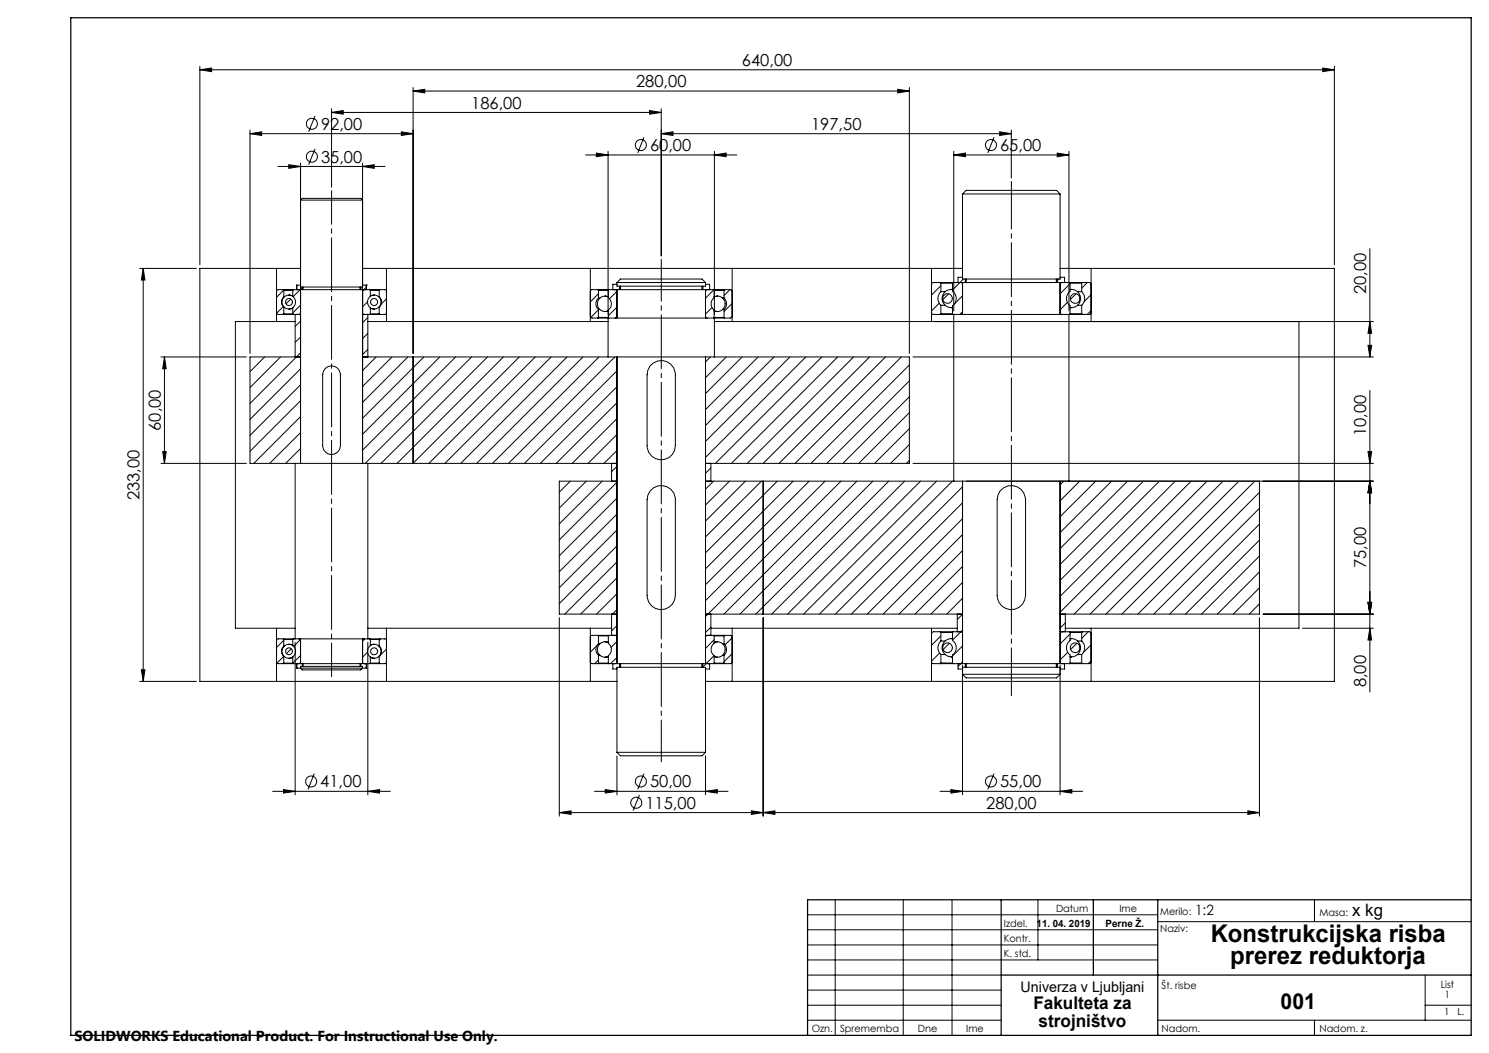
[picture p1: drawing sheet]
<svg xmlns="http://www.w3.org/2000/svg" width="420mm" height="297mm" viewBox="0 0 420 297" stroke-linecap="round" stroke-linejoin="round" font-family="sans-serif">
<g fill="none" stroke="#000" stroke-width=".28">
<path d="M56.4 19.7l3.3-.5v1zM56.4 18.7v56M56.4 19.7h320M373.1 19.2l3.3 .5-3.3 .5zM376.4 18.7v56M70.5 37.7l3.3-.5v1zM70.5 36.7v63M70.5 37.7h46M88.9 32.7l-1.8 4.4M93.5 31.7l3.3-.5v1zM93.5 30.7v22.1M93.5 31.7h93"/>
<path d="M113.2 37.2l3.3 .5-3.3 .5zM116.5 25.7l3.3-.5v1zM116.5 24.7v75M116.5 25.7h140M181.6 38.7l-1.7 4.4M183.2 31.2l3.3 .5-3.3 .5zM186.5 37.7l3.3-.5v1zM186.5 37.7h98.8M186.5 30.7v41.5M253.2 25.2l3.3 .5-3.3 .5zM256.5 24.7v75M280.4 38.7l-1.8 4.4"/>
<path d="M282 37.2l3.3 .5-3.3 .5zM285.3 36.7v13.5M78.4 47h30.2M81.5 46.5l3.3 .5-3.3 .5zM84.8 46v84.7M84.8 56.4l.5-.5h16.5l.5 .5zM88.9 42l-1.8 4.4M102.3 47l3.3-.5v1zM102.3 46v84.7M165.2 43.7h42.7M168.2 43.2l3.3 .5-3.3 .5zM171.5 42.7v46"/>
<path d="M201.5 43.7l3.3-.5v1zM201.5 42.7v46M269 43.7l3.3-.5v1zM269 42.7v45M269 43.7h32.5M271.5 54.7h27.5M271.5 54.7l1-1h25.5l1 1M271.5 54.7v24h27.5v-24M298.2 43.2l3.3 .5-3.3 .5zM301.5 42.7v45M39.4 75.7h16M40.4 75.7v116.5"/>
<path d="M40.4 75.7l.5 3.3h-1zM78 75.7h6.8M78 75.7h-21.6v116.5h21.6M78 75.7v15M102.3 75.7h6.7M109 75.7h57.5M109 75.7v15M166.5 75.7h40M166.5 75.7v15M174 79.7v1h25v-1M174 79.7h25M174 79.7l1-1h23l1 1"/>
<path d="M206.5 75.7h56.2M206.5 75.7v15M262.7 75.7h8.8M262.7 75.7v15M265.2 79.7l.2 .2M265.2 79.7h3.7M265.2 79.7h-2l-.5 .6M265.4 79.9h3.3M265.4 79.9v2.4M268.7 79.9v2.2a2.54 2.54 0 0 1 0 4.2v2.2M268.9 79.7l-.2 .2M268.9 79.7h2.6"/>
<path d="M271 79.7l.4 .2 .1 .4M271.5 79.7h27.5M271.5 79.7v9M271.5 78.2h-1.3v1.5M271.7 78.7l-3 3.1M272.3 78.7v1M272.6 78.7v1M298 78.7v1M298.2 78.7v1M298.7 78.7l-.5 .5M299 75.7h8.8M299 79.7v9"/>
<path d="M299 78.2h1.3v1.5M299 79.7h2.7M299.2 78.2l-.2 .2M299.6 79.7l-.3 .1-.3 .5M301.7 79.7h3.6M301.7 79.7l.1 .2M301.8 79.9v2.2a2.59 2.59 0 0 0 0 4.2v2.2M301.8 79.9h3.3M305.1 79.9v2.4M305.3 79.7l-.2 .2M305.3 79.7h2l.5 .6M306.7 79.7l-1.6 1.6"/>
<path d="M307.8 75.7v15h-6.3M307.8 75.7h68.6v116.5h-68.6M386.4 70.1v30.6M78 88.2l.4 .5h1.5M78 90.7h5.3M78 90.7h-11.6v86.5h11.6M79.9 86.5l-1.9 1.8M79.9 81.7l.1 .2M79.9 81.7h2.8M79.9 88.7h2.8M79.9 81.7h-1.5l-.4 .5M80 83.7a2.05 2.05 0 0 0 0 3"/>
<path d="M80 83.7h.2M80 86.7h.2M80 88.5l-.1 .2M80 81.9h2.6M80 88.5h2.6M80 81.9v1.8M80 86.7v1.8M80 81.8l-2 2.1M81.5 83.2a1.98 1.98 0 0 0-2 2 1.98 1.98 0 0 0 2 2M81.5 87.2l1.1-.3zM81.5 83.2l1.1 .3zM82 84.3l-1.3 1.4"/>
<path d="M82.6 88.5l.1 .2M82.6 81.9v1.7a2.01 2.01 0 0 1 0 3.2v1.7M82.7 81.7l-.1 .2M82.7 81.7h21.6M82.7 88.7h2.1M83.3 88.7v12M84.3 81.7l.3 .1 .2 .4M84.6 81.8l-1.9 1.9M84.8 88.2l-.2 .3-.3 .2M84.8 81h17.5M84.8 80.4h-1.1v1.3M84.8 99.6l-14.3 14.2"/>
<path d="M84.8 86.1l-2.2 2.2M84.8 95.1l-1.5 1.5M84.8 90.6l-1.5 1.5M85.3 81v.7M85.3 81.1l-.6 .6M85.5 81v.7M101.6 81v.7M101.8 81v.7M102.3 88.2v.3l.5 .2M102.3 88.7h2M102.3 80.4h1M102.8 81.7l-.4 .1-.1 .4"/>
<path d="M103.3 80.4h.1M103.3 80.4v1.3M103.3 81l-1 1M103.6 85.2l-1.3 1.3M103.8 90.7h5.2M103.8 88.7v12M103.8 98.5l-1.5 1.5M103.8 94l-1.5 1.5M103.8 89.5l-1.5 1.5M104.3 81.7h2.8M104.3 88.7h2.8M104.3 81.7l.2 .2"/>
<path d="M104.5 83.5l1-.3zM104.5 88.5l-.2 .2M104.5 81.9v1.7a1.96 1.96 0 0 0 0 3.2v1.7M104.5 81.9h2.5M104.5 88.5h2.5M105.5 83.2a1.98 1.98 0 0 1 1.9 2.6 1.98 1.98 0 0 1-2.9 1.1l1 .3M106.9 83.7h.1M106.9 86.7h.1M107 88.5l.1 .2M107 83.7a1.97 1.97 0 0 1 0 3M107 81.9v1.8M107 86.7v1.8"/>
<path d="M107.1 81.7l-.1 .1M107.1 81.7l-.1 .2M107.1 81.7h1.5l.4 .5M109 88.2l-.4 .5h-1.5M109 90.7h57.5M109 84.3l-1.5 1.5M166.5 89.2l.3 .5h1.8M166.5 90.7h5M168.6 89.7h2.9M168.6 81.7l.2 .2M168.6 81.7h3.1M168.6 81.7h-1.7l-.4 .5"/>
<path d="M168.8 87.3h.4M168.8 84.1h.4M168.8 84.1a2.15 2.15 0 0 0 0 3.2M168.8 89.5l-.2 .2M168.8 89.5h2.8M168.8 81.9h2.8M168.8 81.9v2.2M168.8 87.3v2.2M168.8 87.4l-2.1 2.1M168.8 82.9l-2.3 2.3M170.7 83.5a2.2 2.2 0 0 0-2.2 2.7 2.2 2.2 0 0 0 3.1 1.5M170.7 83.5l.9 .2"/>
<path d="M171.5 89.7h30M171.5 89.7v11M171.6 89.5l.1 .2M171.6 81.9v2.1a2.22 2.22 0 0 1 0 3.5v2M171.6 87.7l-.9 .2M171.7 81.7l-.1 .2M171.7 81.7h2.3M173.5 81.7l.5 .5M174 89.2l-.2 .4-.3 .1M174 81.7h25M174 81.7v8M174 86.6l-2.4 2.5"/>
<path d="M174 82.2l-2.1 2.1M174 80.2h-1.1v1.5M174.8 81.4l-.3 .3M174.8 80.7v1M175 80.7v1M198 80.7v1M198.3 80.7v1M199 89.2l.1 .4 .4 .1M199 81.7v8M199 80.2h1.2v1.5M199 81.7h2.3M199.5 81.7l-.4 .1-.1 .4"/>
<path d="M200.8 86.7l-1.8 1.9M201.3 81.7h3.1M201.3 81.7l.1 .2M201.4 81.7l-2.4 2.4M201.4 83.7a2.18 2.18 0 0 1 3.1 1.5 2.18 2.18 0 0 1-2.1 2.7M201.4 87.7l1 .2M201.4 89.5l-.1 .2M201.4 81.9v2.1a2.22 2.22 0 0 0 0 3.5v2M201.4 89.5h2.8M201.4 81.9h2.8M201.5 89.7h2.9M201.5 90.7h5"/>
<path d="M201.5 89.7v11M202.4 83.5l-1 .2M203.8 87.3h.4M203.8 84.1h.4M204.2 84.1a2.22 2.22 0 0 1 0 3.2M204.2 89.5l.2 .2M204.2 81.9v2.2M204.2 87.3v2.2M204.4 81.7l-.2 .2M204.4 81.7h1.7l.4 .5M205.9 81.7l-1.7 1.7M206.5 89.2l-.3 .5h-1.8"/>
<path d="M206.5 90.7h56.2M206.5 85.6l-2.3 2.3M262.7 88.2l.5 .5h2M262.7 90.7h6.3M263.8 90.7h123.6M264.9 85.5l-2.2 2.2M265.2 88.7h3.7M265.4 82.3h1.2M265.4 82.3a2.61 2.61 0 0 0 0 3.8M265.4 86.1h1.2M265.4 88.5l-.2 .2M265.4 88.5h3.3"/>
<path d="M265.4 86.1v2.4M265.4 80.6l-2.7 2.6M267.6 82.9l-1.7 1.6M268.7 81.6a2.58 2.58 0 0 0-3 2.6 2.58 2.58 0 0 0 3 2.5M268.7 88.5l.2 .2M268.9 88.7h.1M269 88.7h32.5M269 88.7v47M271.5 87.9l-.7 .8M271.5 83.4l-2.3 2.4M271.5 88.2l-.1 .3-.4 .2M299 88.2l.3 .4 .3 .1"/>
<path d="M301.1 85.3l-2.1 2.1M301.5 88.7v47h-32.5M301.5 88.7h.2M301.7 88.7h3.6M301.8 80l-2.8 2.9M301.8 81.6a2.59 2.59 0 0 1 3 2.6 2.59 2.59 0 0 1-3 2.5M301.8 88.5l-.1 .2M301.8 88.5h3.3M303.5 82.9l-1.6 1.6M304 82.3h1.1M304 86.1h1.1M305.1 88.5l.2 .2"/>
<path d="M305.1 82.3a2.61 2.61 0 0 1 0 3.8M305.1 86.1v2.4M307.8 87.6l-1.1 1.1M307.8 83.1l-2 2M307.8 88.2l-.5 .5h-2M366.4 90.7v86.5h-58.6M385.9 97.4h1l-.5 3.3zM386.4 90.7l.5 3.3h-1zM45.4 100.7h24.1M46.4 100.7v30M46.4 100.7l.5 3.3h-1zM74.6 100.7l-4.1 4.1"/>
<path d="M79.1 100.7l-8.6 8.6M84.8 100.7h-14.3v30h12.8M84.8 117.5l-13.2 13.2M84.8 113l-14.3 14.3M84.8 108.5l-14.3 14.3M84.8 104l-14.3 14.3M91.5 104.2a2.51 2.51 0 0 1 2.8-.9 2.51 2.51 0 0 1 1.7 2.4v20a2.5 2.5 0 0 1-2.5 2.5 2.5 2.5 0 0 1-2.5-2.5v-20zM102.3 100.7h69.2M106.1 100.7l-3.8 3.8M110.6 100.7l-8.3 8.3M115 100.7l-12.7 12.8M119.6 100.7l-17.3 17.3"/>
<path d="M124 100.7l-21.7 21.8M128.5 100.7l-26.2 26.3M133 100.7l-30 30M137.5 100.7l-30 30M142 100.7l-30 30M146.5 100.7l-30 30v-30M151 100.7l-30 30M155.5 100.7l-30 30M159.9 100.7l-29.9 30M164.4 100.7l-30 30M168.9 100.7l-30 30M171.5 100.7h30"/>
<path d="M173.4 100.7l-30 30M174 100.7v86.5M174 118.1l-12.6 12.6M174 113.6l-17.1 17.1M174 109.1l-21.6 21.6M174 104.6l-26.1 26.1M183.3 103.3a4 4 0 0 1 4.5-1.4 4 4 0 0 1 2.7 3.8v20a4 4 0 0 1-4 4 4 4 0 0 1-4-4v-20l.2-1.3zM199 100.7v86.5M200.4 100.7l-1.4 1.4M201.5 100.7h55v30h-57.5M204.9 100.7l-5.9 5.8M209.3 100.7l-10.3 10.3"/>
<path d="M213.9 100.7l-14.9 14.8M218.3 100.7l-19.3 19.3M222.8 100.7l-23.8 23.8M227.3 100.7l-28.3 28.3M231.8 100.7l-30 30M236.3 100.7l-30 30M240.8 100.7l-30 30M245.3 100.7l-30 30M249.8 100.7l-30.1 30M254.2 100.7l-29.9 30M256.5 116.4l-14.3 14.3M256.5 111.9l-18.8 18.8"/>
<path d="M256.5 107.4l-23.3 23.3M256.5 102.9l-27.8 27.8M257.5 100.7h129.9M386.4 110.1v85.1M45.4 130.7h24.1M45.9 127.4h1l-.5 3.3zM83.3 130.7h20.5M83.3 130.7v49.5M84.8 126.5l-4.2 4.2M84.8 122l-8.7 8.7M103.8 130.7v49.5M103.8 130.7h70.2"/>
<path d="M160.9 135.7l-3.1 3.1M165.4 135.7l-7.6 7.6M169.9 135.7l-12.1 12.1M172.5 130.7v5M174 135.7h-16.2v37.5h16.2M174 136l-16.2 16.3M174 127.1l-3.6 3.6M174 122.6l-8.1 8.1M174 131.5l-1.5 1.5M183.3 138.5a4 4 0 0 1 4.5-1.3 4 4 0 0 1 2.7 3.7v27.1a4 4 0 0 1-4 4 4 4 0 0 1-4-4v-27.1l.2-1.2zM199 135.7h70M200.5 132l-1.5 1.5"/>
<path d="M200.5 130.7v5M201.3 135.7l-2.3 2.3M205.8 135.7l-6.8 6.7M210.3 135.7l-11.3 11.3M214.8 135.7l-15.8 15.7M215.3 135.7v37.5M219.3 135.7l-20.3 20.2M223.7 135.7l-24.7 24.7M228.2 135.7l-29.2 29.2M232.7 135.7l-33.7 33.7M237.2 135.7l-38.2 38.2M241.7 135.7l-37.5 37.5"/>
<path d="M246.2 135.7l-37.5 37.5M250.7 135.7l-37.5 37.5M255.2 135.7l-37.5 37.5M256.5 129.9l-.8 .8M256.5 125.4l-5.3 5.3M256.5 120.9l-9.8 9.8M257.5 130.7h129.9M259.6 135.7l-37.5 37.5M264.2 135.7l-37.5 37.5M268.6 135.7l-37.5 37.5M271.5 137.3l-35.9 35.9M271.5 135.7v51.5"/>
<path d="M272.5 135.7h114.9M282.1 138.5a4 4 0 0 1 4.4-1.3 4 4 0 0 1 2.8 3.7v27.1a4 4 0 0 1-4 4 4 4 0 0 1-4-4v-27.1l.2-1.2zM299 135.7v51.5M300.1 135.7l-1.1 1.1M304.6 135.7l-5.6 5.5M309.1 135.7l-10.1 10M313.5 135.7l-14.5 14.5M318 135.7l-19 19M322.5 135.7l-23.5 23.5M327 135.7l-28 28M331.5 135.7l-32.5 32.5M336 135.7l-37 37"/>
<path d="M340.5 135.7l-37.5 37.5M345 135.7l-37.5 37.5M349.5 135.7l-37.5 37.5M353.9 135.7l-37.5 37.5M355.2 135.7v37.5h-56.2M355.2 138.9l-34.2 34.3M385.9 127.4h1l-.5 3.3zM386.4 135.7l.5 3.3h-1zM174 158.5l-14.7 14.7M174 154l-16.2 16.2M174 149.5l-16.2 16.3M174 145l-16.2 16.3"/>
<path d="M174 140.5l-16.2 16.3M271.5 159.8l-13.4 13.4M271.5 155.3l-17.9 17.9M271.5 150.8l-22.4 22.4M271.5 146.3l-26.9 26.9M271.5 141.8l-31.4 31.4M355.2 156.8l-16.3 16.4M355.2 152.4l-20.8 20.8M355.2 147.8l-25.3 25.4M355.2 143.4l-29.8 29.8M78 177.2h5.3M78 177.2v15"/>
<path d="M103.8 177.2h5.2M109 177.2h57.5M109 177.2v15M157.8 174.2v56M166.5 177.2h6M166.5 177.2v15M168.6 179.2l.2 .1M168.6 179.2h3.1M168.6 179.2h-1.7l-.4 .5M168.8 179.3h2.8M168.8 179.3v2.3M171.6 179.3v2.2a2.19 2.19 0 0 1 0 3.4v2.1"/>
<path d="M171.7 179.2l-.1 .1M171.7 179.2h2.3M172.5 173.2v6M173.5 179.2l.5 .5M174 171.9l-1.5 1.6M174 167.5l-5.7 5.7M174 163l-10.2 10.2M174 176.5l-1.5 1.4M199 173.2h72.5M199 179.2h2.3M199.5 179.2l-.4 .1-.1 .4M200.5 177.2h6"/>
<path d="M200.5 176.9l-1.5 1.5M200.5 173.2v6M201.3 179.2h3.1M201.3 179.2l.1 .1M201.4 179.3v2.2a2.19 2.19 0 0 0 0 3.4M201.4 179.3h2.8M204.2 179.3v2.3M204.4 179.2l-.2 .1M204.4 179.2h1.7l.4 .5M206.5 177.2h56.2M206.5 179.9l-2 2M206.5 177.2v15"/>
<path d="M215.3 174.2v56M262.7 177.2h7.3M262.7 177.2v15M265.2 178.2h-1.9l-.3 .1-.3 .4M265.2 178.2l.2 .2M265.2 178.2h3.7M265.4 178.4h3.3M265.4 178.4v2.4M265.4 179.3l-2.7 2.7M268.7 178.4v2.2a2.54 2.54 0 0 1 0 4.1v2.3M268.9 178.2l-.2 .2M268.9 178.2h2.6"/>
<path d="M270 173.2v5M271 178.2l.4 .2 .1 .3M271.5 168.7l-4.4 4.5M271.5 164.2l-8.9 9M271.5 177.7l-2.8 2.8M271.5 173.2l-1.5 1.5M299 178.2h2.7M299.6 178.2l-.3 .1-.3 .4M300.5 177.2h7.3M300.5 173.2v5M300.5 175.7l-1.5 1.5M301.7 178.2h3.6"/>
<path d="M301.7 178.2l.1 .2M301.8 178.8l-2.8 2.8M301.8 178.4v2.2a2.59 2.59 0 0 0 0 4.1v2.3M301.8 178.4h3.3M305.1 178.4v2.4M305.3 178.2l-.2 .2M305.3 178.2h1.9l.5 .2 .1 .3M307 178.2l-1.9 1.9M307.8 177.2v15M355.2 174.2v56M355.2 170.3l-2.8 2.9M355.2 165.8l-7.3 7.4"/>
<path d="M355.2 161.3l-11.8 11.9M356.3 173.2h31.1M367.4 177.2h20M385.9 169.9h1l-.5 3.3zM386.4 177.2l.5 3.3h-1zM39.4 192.2h16M39.9 188.9h1l-.5 3.3zM78 186.7l.4 .5h1.5M78 192.2h31M79.9 180.2l.1 .2M79.9 180.2h2.8M79.9 187.2h2.8"/>
<path d="M79.9 180.2h-1.5l-.4 .5M80 185.1l-1.9 1.9M80 182.2a2.05 2.05 0 0 0 0 3M80 182.2h.2M80 185.2h.2M80 187l-.1 .2M80 187h2.6M80 180.4h2.6M80 180.4v1.8M80 185.2v1.8M80 180.6l-2 2M81.5 181.7a1.98 1.98 0 0 0-2 2 1.98 1.98 0 0 0 2 2"/>
<path d="M81.5 185.7l1.1-.3zM81.5 181.7l1.1 .3zM82.2 183l-1.4 1.4M82.6 187l.1 .2M82.6 180.4v1.7a2.01 2.01 0 0 1 0 3.2v1.7M82.7 180.2l-.1 .2M82.7 187.2h2.1M82.7 180.2h.6M83.3 181.2v43M83.3 180.2h20.5M83.7 187.2v1.3h1.1M84.3 180.2l.3 .1 .2 .4"/>
<path d="M84.7 180.4l-1.9 1.9M84.8 186.7l-.2 .3-.3 .2M84.8 187.2h17.5M84.8 188.5l.5 .4h16.5l.5-.4M84.8 188.5h17.5M84.8 188.5v-.5h17.5v.5M84.8 180.2v7M84.8 184.9l-2.2 2.1M85.3 187.2v.8M85.5 187.2v.8M101.6 187.2v.8M101.8 187.2v.8"/>
<path d="M102.3 186.7l.1 .3 .4 .2M102.3 180.2v7M102.3 187.2h2M102.3 188.5h1M102.8 180.2l-.4 .1-.1 .4M102.9 180.2l-.6 .6M103.3 188.5h.1M103.3 187.2v1.3M103.7 183.9l-1.4 1.4M103.8 181.2v43M103.8 180.2h.5M104.3 180.2h2.8"/>
<path d="M104.3 187.2h2.8M104.3 180.2l.2 .2M104.5 182l1-.3zM104.5 187l-.2 .2M104.5 180.4v1.7a1.96 1.96 0 0 0 0 3.2v1.7M104.5 187h2.5M104.5 180.4h2.5M105.5 181.7a1.98 1.98 0 0 1 1.9 2.5 1.98 1.98 0 0 1-2.9 1.2l1 .3M106.9 182.2h.1M106.9 185.2h.1M107 187l.1 .2M107 182.2a1.97 1.97 0 0 1 0 3"/>
<path d="M107 180.4v1.8M107 185.2v1.8M107.1 180.2l-.1 .2M107.1 180.2h1.5l.4 .5M107.4 180.2l-.4 .4M109 186.7l-.4 .5h-1.5M109 192.2h57.5M109 183.1l-1.7 1.7M166.5 186.7l.4 .5h1.7M166.5 192.2h7.5M168.4 182.1l-1.9 1.8M168.6 187.2h3.1"/>
<path d="M168.8 184.8h.4M168.8 181.6a2.15 2.15 0 0 0 0 3.2M168.8 181.6h.4M168.8 187l-.2 .2M168.8 187h2.8M168.8 184.8v2.2M168.8 186.2l-1.1 1M170.7 181a2.18 2.18 0 0 0-2.2 2.7 2.18 2.18 0 0 0 3.1 1.5M170.7 181l.9 .2zM171.6 187l.1 .2M171.6 185.1l-.9 .3M171.7 187.2h2.3"/>
<path d="M172.9 187.2v1.5h1.1M174 186.7l-.5 .5M174 187.2h25M174 180.9l-1.6 1.7M174 185.4l-1.8 1.8M174.8 187.2v1M175 187.2v1M198 187.2v1M198.3 187.2v1M199 186.7l.1 .3 .4 .2M199 192.2h7.5M199 187.2h2.3"/>
<path d="M199.2 187.2l-.9 .9M200.2 187.2v1.5h-1.2M201.3 187.2h3.1M201.4 185.2l1 .2M201.4 187l-.1 .2M201.4 187h2.8M201.4 185.1l1 .3M201.4 184.9v2.1M201.4 184.9l-2.2 2.2M201.4 180.4l-2.4 2.5M202.4 181l-1 .2a2.18 2.18 0 0 1 3.1 1.5 2.18 2.18 0 0 1-2.1 2.7M203.8 184.8h.4"/>
<path d="M203.8 181.6h.4M204.2 181.6a2.22 2.22 0 0 1 0 3.2M204.2 187l.2 .2M204.2 184.8v2.2M206.5 186.7l-.4 .5h-1.7M206.5 192.2h56.2M206.5 184.4l-2.3 2.3M262.7 186.7l.5 .5h2M262.7 192.2h45.1M265 184.2l-2.3 2.3M265.2 187.2h3.7M265.4 187l-.2 .2"/>
<path d="M265.4 180.8h1.2M265.4 180.8a2.57 2.57 0 0 0 0 3.8M265.4 184.6h1.2M265.4 187h3.3M265.4 184.6v2.4M267.8 181.4l-1.8 1.8M268.7 180.2a2.57 2.57 0 0 0-3 2.5 2.57 2.57 0 0 0 3 2.5M268.7 187l.2 .2M268.9 187.2h2.6M270.2 187.2v1.5h1.3M271.5 186.7l-1.3 1.3M271.5 182.2l-2.8 2.8"/>
<path d="M271.5 187.6v36.6M271.5 186.7l-.1 .3-.4 .2M271.5 187.2h27.5M271.5 190.2h27.5l-1 1h-25.5zM271.5 188.2h27.5M272.3 187.2v1M272.6 187.2v1M298 187.2v1M298.2 187.2v1M299 187.6v36.6M299 186.7l.3 .4 .3 .1M299 187.2h2.7"/>
<path d="M300.3 187.2v1.5h-1.3M301.2 184l-2.2 2.2M301.7 187.2h3.6M301.8 180.2a2.57 2.57 0 0 1 3 2.5 2.57 2.57 0 0 1-3 2.5M301.8 187l-.1 .2M301.8 187h3.3M303.7 181.4l-1.7 1.8M304 180.8h1.1M304 184.6h1.1M305.1 187l.2 .2M305.1 180.8a2.57 2.57 0 0 1 0 3.8M305.1 184.6v2.4"/>
<path d="M307.8 186.4l-.8 .8M307.8 181.9l-2.3 2.2M307.8 186.7l-.5 .5h-2M88.7 218.2l-1.8 4.4M174 213.2v11M174 212.2h25M174 212.2v-24h25v24M174 212.2l1 1h23l1-1M181.6 218.2l-1.7 4.4M199 213.2v11M280.4 218.2l-1.8 4.4M76.9 223.2h33.2"/>
<path d="M80 222.7l3.3 .5-3.3 .5zM103.8 223.2l3.3-.5v1zM157.8 229.2l3.3-.5v1zM157.8 229.2h197.4M167.7 223.2h37.7M170.7 222.7l3.3 .5-3.3 .5zM180.4 224.2l-1.8 4.4M199 223.2l3.3-.5v1zM211.9 228.7l3.4 .5-3.4 .5zM215.3 229.2l3.3-.5v1zM265.1 223.2h40.3M268.2 222.7l3.3 .5-3.3 .5z"/>
<path d="M299 223.2l3.3-.5v1zM352 228.7l3.2 .5-3.2 .5zM227.8 258h98.8M235.6 253.8v38.2M254.8 253.8v38.2M268.5 253.8v38.2M292.8 253.8v17M326.6 260h88.4M370.8 253.8v6.2M227.8 270.8h98.8M227.8 266.5h98.8M227.8 262.3h98.8"/>
<path d="M227.8 279.3h54.6M227.8 275h54.6M402 275v12.8M227.8 287.8h54.6M227.8 283.5h54.6M326.6 287.8h88.4M370.8 287.8v4.2M402 283.5h13"/>
<circle cx="88" cy="34.9" r="1.55"/>
<circle cx="88" cy="44.2" r="1.55"/>
<circle cx="180.8" cy="40.9" r="1.55"/>
<circle cx="279.5" cy="40.9" r="1.55"/>
<circle cx="81.5" cy="85.2" r=".98"/>
<circle cx="105.5" cy="85.2" r=".99"/>
<circle cx="267.3" cy="84.2" r="1.36"/>
<circle cx="303.3" cy="84.2" r="1.36"/>
<circle cx="81.5" cy="183.7" r=".97"/>
<circle cx="105.5" cy="183.7" r=".98"/>
<circle cx="267.3" cy="182.7" r="1.36"/>
<circle cx="303.3" cy="182.7" r="1.36"/>
<circle cx="87.8" cy="220.4" r="1.56"/>
<circle cx="179.5" cy="226.4" r="1.56"/>
<circle cx="180.8" cy="220.4" r="1.56"/>
<circle cx="279.5" cy="220.4" r="1.56"/>
</g>
<path d="M93.5 190.8v-137" fill="none" stroke="#000" stroke-width=".28" stroke-dasharray="15.2 1.3 1.3 1.3" stroke-dashoffset="5.8"/>
<path d="M186.5 214.9v-141.8" fill="none" stroke="#000" stroke-width=".28" stroke-dasharray="15.2 1.3 1.3 1.3" stroke-dashoffset="3.4"/>
<path d="M285.3 196.2v-145" fill="none" stroke="#000" stroke-width=".28" stroke-dasharray="15.2 1.3 1.3 1.3" stroke-dashoffset="1.8"/>
<path d="M20 5h395v287h-395zM282.4 253.8v38.2M308.4 253.8v21.2M326.6 253.8v38.2M415 253.8h-187.2v38.2M282.4 275h132.6" fill="none" stroke="#000" stroke-width=".35"/>
<g fill="#000">
<path d="M70.5 37.7l3.3-.5v1zM113.2 37.2l3.3 .5-3.3 .5zM116.5 25.7l3.3-.5v1zM253.2 25.2l3.3 .5-3.3 .5zM157.8 229.2l3.3-.5v1zM211.9 228.7l3.4 .5-3.4 .5zM215.3 229.2l3.3-.5v1zM352 228.7l3.2 .5-3.2 .5zM170.7 222.7l3.3 .5-3.3 .5zM199 223.2l3.3-.5v1zM80 222.7l3.3 .5-3.3 .5zM103.8 223.2l3.3-.5v1zM81.5 46.5l3.3 .5-3.3 .5zM102.3 47l3.3-.5v1zM268.2 222.7l3.3 .5-3.3 .5zM299 223.2l3.3-.5v1zM269 43.7l3.3-.5v1zM298.2 43.2l3.3 .5-3.3 .5zM93.5 31.7l3.3-.5v1zM183.2 31.2l3.3 .5-3.3 .5zM186.5 37.7l3.3-.5v1zM282 37.2l3.3 .5-3.3 .5zM56.4 19.7l3.3-.5v1zM373.1 19.2l3.3 .5-3.3 .5z"/>
<path d="M168.2 43.2l3.3 .5-3.3 .5zM201.5 43.7l3.3-.5v1z"/>
<path d="M385.9 97.4h1l-.5 3.3zM386.4 90.7l.5 3.3h-1z"/>
<path d="M385.9 169.9h1l-.5 3.3zM386.4 177.2l.5 3.3h-1zM385.9 127.4h1l-.5 3.3zM386.4 135.7l.5 3.3h-1zM46.4 100.7l.5 3.3h-1zM45.9 127.4h1l-.5 3.3zM386.4 135.7l.5 3.3h-1zM385.9 169.9h1l-.5 3.3zM40.4 75.7l.5 3.3h-1zM39.9 188.9h1l-.5 3.3z"/>
</g>
<g font-size="6.9">
<text x="341.5" y="265.6">Konstrukcijska risba</text>
<text x="347" y="272">prerez reduktorja</text>
</g>
<text font-size="6.2" x="361.2" y="284.6">001</text>
<g font-size="4.9">
<text x="291.5" y="284.6">Fakulteta za</text>
<text x="292.9" y="289.5">strojništvo</text>
</g>
<text font-size="4.8" x="381.4" y="258.4">x kg</text>
<g font-size="4.7">
<text x="209.3" y="18.7">640,00</text>
<text x="179.4" y="24.7">280,00</text>
<text x="132.9" y="30.7">186,00</text>
<text x="90.6" y="36.6">92,00</text>
<text x="228.8" y="36.7">197,50</text>
<text x="90.6" y="45.9">35,00</text>
<text x="183.4" y="42.6">60,00</text>
<text x="282.1" y="42.6">65,00</text>
<text x="385.4" y="83" transform="rotate(-90 385.4 83)">20,00</text>
<text x="45.4" y="121.5" transform="rotate(-90 45.4 121.5)">60,00</text>
<text x="385.4" y="123" transform="rotate(-90 385.4 123)">10,00</text>
<text x="39.4" y="141" transform="rotate(-90 39.4 141)">233,00</text>
<text x="385.4" y="160.2" transform="rotate(-90 385.4 160.2)">75,00</text>
<text x="385.4" y="193.9" transform="rotate(-90 385.4 193.9)">8,00</text>
<text x="90.4" y="222.1">41,00</text>
<text x="183.4" y="222.1">50,00</text>
<text x="282.1" y="222.1">55,00</text>
<text x="182.1" y="228.1">115,00</text>
<text x="278.2" y="228.2">280,00</text>
</g>
<g font-size="4.1">
<text x="287.9" y="279.8">Univerza v Ljubljani</text>
<text x="21" y="293.7">SOLIDWORKS Educational Product. For Instructional Use Only.</text>
</g>
<text font-size="4" x="337.1" y="258.1">1:2</text>
<g font-size="2.8">
<text x="297.9" y="257.3">Datum</text>
<text x="315.8" y="257.3">Ime</text>
<text x="283.1" y="261.5">Izdel.</text>
<text x="292.4" y="261.4">11. 04. 2019</text>
<text x="311.8" y="261.4">Perne Ž.</text>
<text x="327.3" y="262.8">Naziv:</text>
<text x="327.3" y="258.2">Merilo:</text>
<text x="372.2" y="258.5">Masa:</text>
<text x="283.1" y="265.7">Kontr.</text>
<text x="283.1" y="269.9">K. std.</text>
<text x="327.6" y="279">Št. risbe</text>
<text x="406.4" y="278.7">List</text>
<text x="407.6" y="281.5">1</text>
<text x="407.3" y="286.4">1</text>
<text x="411.1" y="286.4">L.</text>
<text x="229" y="290.9">Ozn.</text>
<text x="237" y="290.9">Sprememba</text>
<text x="258.9" y="290.9">Dne</text>
<text x="272.6" y="290.9">Ime</text>
<text x="327.6" y="290.9">Nadom.</text>
<text x="372.2" y="290.9">Nadom. z.</text>
</g>
</svg>
